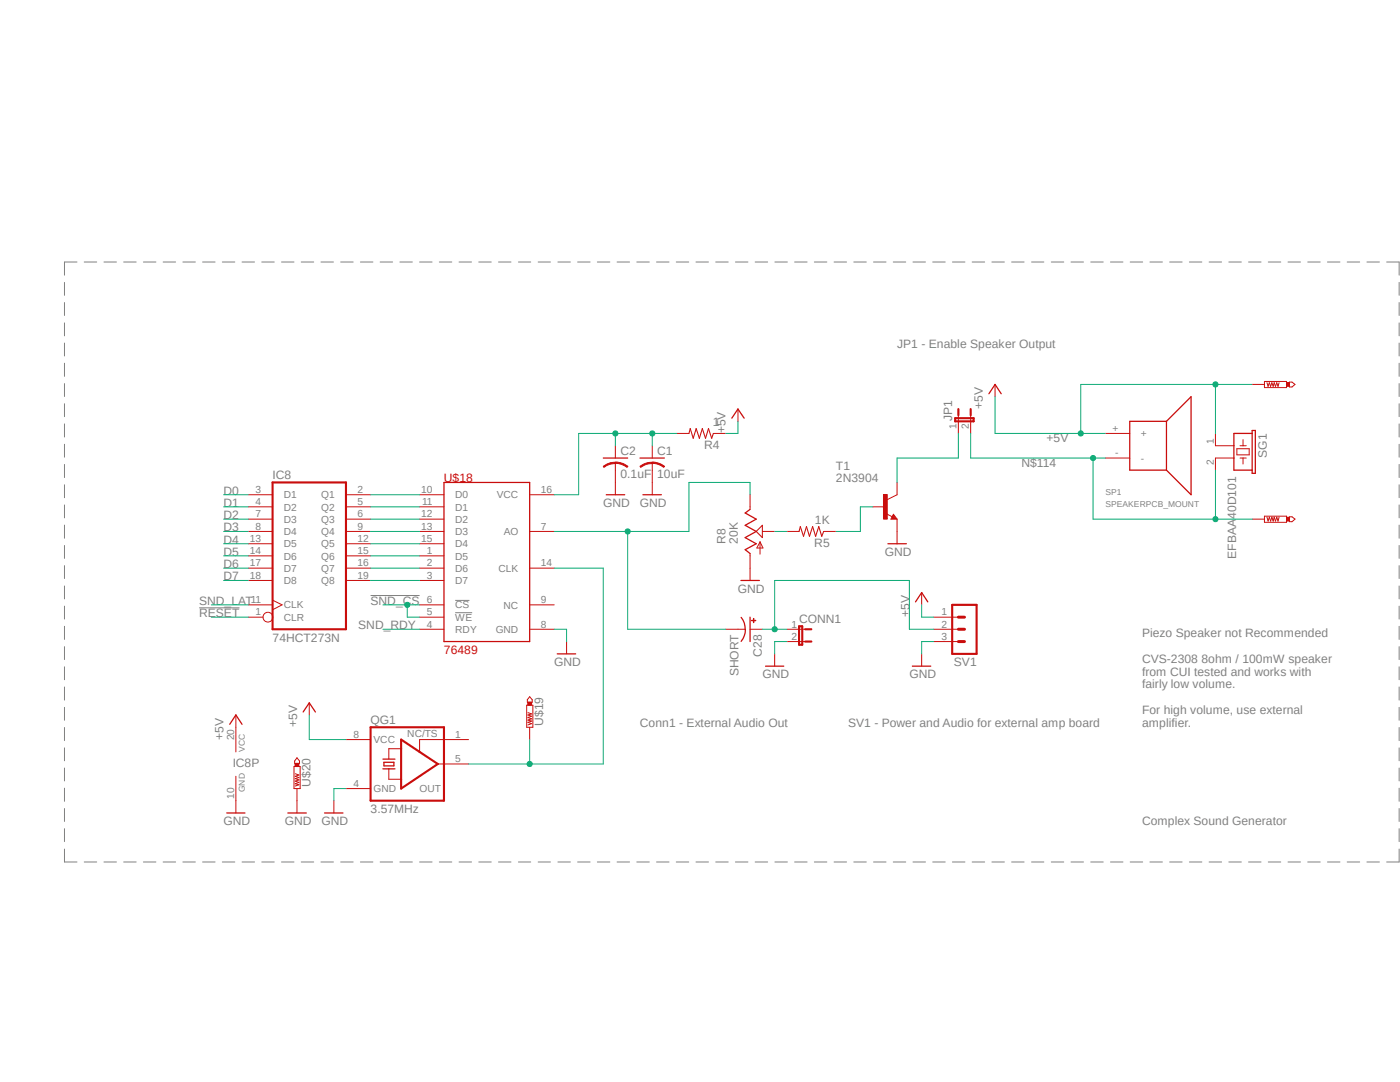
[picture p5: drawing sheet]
<svg xmlns="http://www.w3.org/2000/svg" width="279mm" height="216mm" viewBox="0 0 279 216" stroke-linecap="round" stroke-linejoin="round" font-family="sans-serif">
<path d="M12.7 52.2l266.7 119.9M279.4 52.2l-266.7 119.9" fill="none" stroke="#fff" stroke-width=".2"/>
<g fill="none" stroke="#808080" stroke-width=".2">
<path d="M12.9 56.3v2.6M15.4 52.3h-2.5v2.6M16.8 52.3h2.5M20.7 52.3h2.5M24.7 52.3h2.5M28.6 52.3h2.5M32.6 52.3h2.5M36.5 52.3h2.5M40.4 52.3h2.5M44.4 52.3h2.5M48.3 52.3h2.5M52.2 52.3h2.5"/>
<path d="M56.2 52.3h2.5M60.1 52.3h2.5M64.1 52.3h2.4M68 52.3h2.5M71.9 52.3h2.5M75.9 52.3h2.5M79.8 52.3h2.5M83.7 52.3h2.5M87.7 52.3h2.5M91.6 52.3h2.5M95.5 52.3h2.5M99.5 52.3h2.5"/>
<path d="M103.5 52.3h2.4M107.4 52.3h2.5M111.3 52.3h2.5M115.3 52.3h2.5M119.2 52.3h2.5M123.1 52.3h2.5M127.1 52.3h2.5M131 52.3h2.5M135 52.3h2.5M138.9 52.3h2.5M142.8 52.3h2.5M146.8 52.3h2.5"/>
<path d="M150.7 52.3h2.5M154.6 52.3h2.5M158.6 52.3h2.5M162.5 52.3h2.5M166.5 52.3h2.5M170.4 52.3h2.5M174.3 52.3h2.5M178.3 52.3h2.5M182.2 52.3h2.5M186.1 52.3h2.5M190.1 52.3h2.5M194 52.3h2.5"/>
<path d="M198 52.3h2.4M201.9 52.3h2.5M205.9 52.3h2.4M209.8 52.3h2.5M213.7 52.3h2.5M217.7 52.3h2.5M221.6 52.3h2.5M225.6 52.3h2.4M229.5 52.3h2.5M233.4 52.3h2.5M237.4 52.3h2.5M241.3 52.3h2.5"/>
<path d="M245.2 52.3h2.5M249.2 52.3h2.5M253.1 52.3h2.5M257 52.3h2.5M261 52.3h2.5M264.9 52.3h2.5M268.9 52.3h2.5M272.8 52.3h2.5M276.7 52.3h2.5v2.6M279.2 56.3v2.6M12.9 60.4v2.5M12.9 64.4v2.6"/>
<path d="M12.9 68.5v2.5M12.9 72.5v2.6M12.9 76.5v2.6M279.2 60.4v2.5M279.2 64.4v2.6M279.2 68.5v2.5M279.2 72.5v2.6M279.2 76.5v2.6M12.9 80.6v2.5M12.9 84.6v2.6M12.9 88.6v2.6M12.9 92.7v2.6"/>
<path d="M12.9 96.7v2.6M279.2 80.6v2.5M279.2 84.6v2.6M279.2 88.6v2.6M279.2 92.7v2.6M279.2 96.7v2.6M12.9 100.8v2.5M12.9 104.8v2.6M12.9 108.8v2.6M12.9 112.9v2.5M12.9 116.9v2.6M74 118.8h9.7"/>
<path d="M90.8 119.8h2.9M279.2 100.8v2.5M279.2 104.8v2.6M279.2 108.8v2.6M279.2 112.9v2.5M279.2 116.9v2.6M12.9 120.9v2.6M12.9 125v2.6M12.9 129v2.6M12.9 133.1v2.5M12.9 137.1v2.6M39.8 121.3h8"/>
<path d="M90.8 122.3h3.4M279.2 120.9v2.6M279.2 125v2.6M279.2 129v2.6M279.2 133.1v2.5M279.2 137.1v2.6M12.9 141.1v2.6M12.9 145.2v2.6M12.9 149.2v2.6M12.9 153.2v2.6M12.9 157.3v2.6M279.2 141.1v2.6"/>
<path d="M279.2 145.2v2.6M279.2 149.2v2.6M279.2 153.2v2.6M279.2 157.3v2.6M12.9 161.3v2.6M12.9 165.4v2.5M12.9 169.4v2.6h2.5M16.8 172h2.5M20.7 172h2.5M24.7 172h2.5M28.6 172h2.5M32.6 172h2.5"/>
<path d="M36.5 172h2.5M40.4 172h2.5M44.4 172h2.5M48.3 172h2.5M52.2 172h2.5M56.2 172h2.5M60.1 172h2.5M64.1 172h2.4M68 172h2.5M71.9 172h2.5M75.9 172h2.5M79.8 172h2.5"/>
<path d="M83.7 172h2.5M87.7 172h2.5M91.6 172h2.5M95.5 172h2.5M99.5 172h2.5M103.5 172h2.4M107.4 172h2.5M111.3 172h2.5M115.3 172h2.5M119.2 172h2.5M123.1 172h2.5M127.1 172h2.5"/>
<path d="M131 172h2.5M135 172h2.5M138.9 172h2.5M142.8 172h2.5M146.8 172h2.5M150.7 172h2.5M154.6 172h2.5M158.6 172h2.5M162.5 172h2.5M166.5 172h2.5M170.4 172h2.5M174.3 172h2.5"/>
<path d="M178.3 172h2.5M182.2 172h2.5M186.1 172h2.5M190.1 172h2.5M194 172h2.5M198 172h2.4M201.9 172h2.5M205.9 172h2.4M209.8 172h2.5M213.7 172h2.5M217.7 172h2.5M221.6 172h2.5"/>
<path d="M225.6 172h2.4M229.5 172h2.5M233.4 172h2.5M237.4 172h2.5M241.3 172h2.5M245.2 172h2.5M249.2 172h2.5M253.1 172h2.5M257 172h2.5M261 172h2.5M264.9 172h2.5M268.9 172h2.5"/>
<path d="M272.8 172h2.5M279.2 169.4v2.6h-2.5M279.2 161.3v2.6M279.2 165.4v2.5"/>
</g>
<g fill="none" stroke="#c90d0c" stroke-width=".2">
<path d="M83.7 98.7h4.9M105.7 98.7h4.9M122.8 92.4v1.4M135 86.5h2.5M142.4 86.5h2.4M147.3 81.6v2.5M83.7 101.1h4.9M83.7 103.6h4.9M83.7 106h4.9M83.7 108.5h4.9M83.7 110.9h4.9M83.7 113.4h4.9"/>
<path d="M83.7 115.8h4.9M105.7 106h4.9M105.7 113.4h4.9M83.7 120.7h4.9M83.7 123.1h4.9M83.7 125.6h4.9M105.7 120.7h4.9M105.7 125.6h4.9M113.1 128v2.5"/>
</g>
<path d="M88.6 96.3h17.1v31.7h-17.1zM120.4 91.4h4.9M146 83.4l1.3-1.8 1.2 1.8M111.2 130.5h3.7" fill="none" stroke="#c90d0c" stroke-width=".25"/>
<path d="M137.5 86.5l.3-1 .5 2 .6-2 .7 2 .6-2 .6 2 .6-2 .6 2 .4-1" fill="none" stroke="#c90d0c" stroke-width=".21"/>
<path d="M122.8 92.2a4.1 4.1 0 0 1 2.5 .8l-.2 .3a3.9 3.9 0 0 0-2.3-.8z" fill-rule="evenodd" fill="#c90d0c"/>
<path d="M122.8 92.2a4.1 4.1 0 0 1 2.5 .8l-.2 .3a3.9 3.9 0 0 0-2.3-.8z" fill="none" stroke="#c90d0c" stroke-width=".2"/>
<path d="M120.4 93a3.7 3.7 0 0 1 2.4-.8v.3a3.5 3.5 0 0 0-2.3 .8z" fill-rule="evenodd" fill="#c90d0c"/>
<g fill="none" stroke="#c90d0c" stroke-width=".2">
<path d="M120.4 93a3.7 3.7 0 0 1 2.4-.8v.3a3.5 3.5 0 0 0-2.3 .8zM122.8 88.9v2.5M122.8 93.8v4.9M105.7 139l.5 .6v.5h-1v-.5zM61.7 140.3v2.4M66.6 159.8v2.4M69 147.6h5M69 157.4h5M77.6 153.4v2.1h2.5M80.1 149.4h-2.5v2.1M87.4 152.4h6.1M93.5 147.6h-9.8v2.4"/>
<path d="M105.1 140.7h1.2v4.4h-1.2zM105.4 142.2l.7 .3-.7 .2 .7 .2-.7 .3 .7 .2-.7 .3 .7 .2-.7 .2 .7 .3-.7 .3"/>
</g>
<path d="M121 98.7h3.7M60.5 142.1l1.2-1.8 1.2 1.8M76.4 153.4h2.4M76.4 151.5h2.4M76.6 152.1h2v.7h-2zM64.8 162.2h3.7" fill="none" stroke="#c90d0c" stroke-width=".25"/>
<path d="M74 145.1h14.6v14.7h-14.6zM80.1 147.6l7.3 4.8-7.3 5z" fill="none" stroke="#c90d0c" stroke-width=".42"/>
<path d="M105.3 140.1h.8v.6h-.8z" fill-rule="evenodd" fill="#c90d0c"/>
<path d="M58.7 153h1.2v4.4h-1.2zM58.9 154.4l.7 .2-.7 .3 .7 .3-.7 .2 .7 .2-.7 .3 .7 .2-.7 .3 .7 .2-.7 .2M59.3 151.2l.5 .6v.5h-1v-.5zM105.3 140.1h.8v.6h-.8zM105.7 145.1v2.5" fill="none" stroke="#c90d0c" stroke-width=".2"/>
<path d="M58.9 152.4h.7v.6h-.7z" fill-rule="evenodd" fill="#c90d0c"/>
<g fill="none" stroke="#c90d0c" stroke-width=".2">
<path d="M220.6 86.5h4.9M220.6 91.4h4.9M242.6 86.5v2.4h3.7M246.3 91.4h-3.7v2.4M246.8 89.5h2.5v1.3h-2.5zM247.5 91.4h1.2M247.5 88.9h1.2M248.1 87.7v1.2M248.1 91.4v1.2M252.3 103h4.5v1.2h-4.5zM252.9 103.2l.2 .8 .2-.8 .3 .8 .2-.8 .3 .8 .2-.8 .3 .8 .2-.8 .3 .8 .2-.8M257.3 103.1h.6l.5 .5-.5 .5h-.6z"/>
<path d="M58.9 152.4h.7v.6h-.7zM59.3 157.4v4.8"/>
</g>
<path d="M232.8 84.1h-7.3v9.7h7.3M232.8 84.1v9.7M232.8 84.1l4.9-4.9v19.5l-4.9-4.9M249.9 86.5h-3.6v7.3h3.6M249.9 85.9h.6v8.5h-.6zM57.4 162.2h3.7" fill="none" stroke="#c90d0c" stroke-width=".25"/>
<path d="M256.8 103.2h.5v.8h-.5z" fill-rule="evenodd" fill="#c90d0c"/>
<path d="M252.3 76.1h4.5v1.2h-4.5zM252.9 76.4l.2 .7 .2-.7 .3 .7 .2-.7 .3 .7 .2-.7 .3 .7 .2-.7 .3 .7 .2-.7M257.3 76.2h.6l.5 .5-.5 .5h-.6zM249.9 103.6h2.4M256.8 103.2h.5v.8h-.5z" fill="none" stroke="#c90d0c" stroke-width=".2"/>
<path d="M256.8 76.3h.5v.8h-.5z" fill-rule="evenodd" fill="#c90d0c"/>
<path d="M249.9 76.7h2.4M256.8 76.3h.5v.8h-.5zM130.2 92.4v1.4" fill="none" stroke="#c90d0c" stroke-width=".2"/>
<path d="M127.7 91.4h4.9" fill="none" stroke="#c90d0c" stroke-width=".25"/>
<path d="M130.2 92.2a4.1 4.1 0 0 1 2.4 .8l-.1 .3a3.6 3.6 0 0 0-2.3-.8z" fill-rule="evenodd" fill="#c90d0c"/>
<path d="M130.2 92.2a4.1 4.1 0 0 1 2.4 .8l-.1 .3a3.6 3.6 0 0 0-2.3-.8z" fill="none" stroke="#c90d0c" stroke-width=".2"/>
<path d="M127.7 93a3.7 3.7 0 0 1 2.5-.8v.3a3.5 3.5 0 0 0-2.4 .8z" fill-rule="evenodd" fill="#c90d0c"/>
<path d="M127.7 93a3.7 3.7 0 0 1 2.5-.8v.3a3.5 3.5 0 0 0-2.4 .8zM130.2 88.9v2.5M130.2 93.8v4.9M149.7 98.7v2.9M149.7 110.4v5.4M151.7 108.1v2.5M151.7 108.1l.6 1.2h-1.3zM152.1 106h2.5M147.3 125.6h1.4M154.6 130.5v2.4M157.1 125.6h3.6M157.1 128h3.6" fill="none" stroke="#c90d0c" stroke-width=".2"/>
<path d="M128.3 98.7h3.7M147.9 115.8h3.7M149.7 101.6l-1 .8 2.2 1.2-2.2 1.2 2.2 1.2-2.2 1.3 2.2 1.2-2.2 1.2 1 .7M147.9 123.2a3.5 3.5 0 0 1 .8 2.4M148.8 125.6a3.8 3.8 0 0 1-.9 2.4M149.7 123.1v4.9M152.8 132.9h3.6" fill="none" stroke="#c90d0c" stroke-width=".25"/>
<path d="M159.5 125h.6v3.7h-.6zM160.7 125.6h1.2M160.7 128h1.2" fill="none" stroke="#c90d0c" stroke-width=".42"/>
<path d="M150.9 106l1.2-1.2v2.5z" fill="none" stroke="#c90d0c" stroke-width=".21"/>
<path d="M150.4 123.4l.1 .8z" fill-rule="evenodd" fill="#c90d0c"/>
<path d="M150.4 123.4l.1 .8z" fill="none" stroke="#c90d0c" stroke-width=".2"/>
<path d="M150 123.8l.8 .1z" fill-rule="evenodd" fill="#c90d0c"/>
<g fill="none" stroke="#c90d0c" stroke-width=".2">
<path d="M49.5 98.7h4.9M69 98.7h5M179 98.7l-1.9 1M49.5 101.1h4.9M49.5 103.6h4.9M49.5 106h4.9M49.5 108.5h4.9M49.5 110.9h4.9M49.5 113.4h4.9M49.5 115.8h4.9M54.4 119.8l1.9 .9-1.9 1M69 101.1h5"/>
<path d="M69 103.6h5M69 106h5M69 108.5h5M69 110.9h5M69 113.4h5M69 115.8h5M176.9 102.5l1.2 .6M178.3 102.6l.7 1h-1.2zM49.5 123.1h3M49.5 120.7h4.9M144.8 125.6h2.5M149.7 125.6h2.4"/>
<path d="M150 123.8l.8 .1zM47.1 142.7v7.3M47.1 154.9v7.3"/>
<circle cx="53.5" cy="123.1" r=".98"/>
</g>
<path d="M54.4 96.3h14.6v29.3h-14.6z" fill="none" stroke="#c90d0c" stroke-width=".42"/>
<path d="M178.3 103.1l.1 .2h-.3l.2-.4 .5 .6h-.7M45.8 144.5l1.3-1.8 1.2 1.8M45.3 162.2h3.6" fill="none" stroke="#c90d0c" stroke-width=".25"/>
<path d="M176.3 98.7h.8v4.9h-.8z" fill-rule="evenodd" fill="#c90d0c"/>
<g fill="none" stroke="#c90d0c" stroke-width=".2">
<path d="M198.6 76.7v2.5M176.3 98.7h.8v4.9h-.8zM179 96.3v2.4M191.3 82.8v3.7M193.7 82.8v3.7M157.1 106h2.4M164.4 106h2.4M174.2 101.1h2.4M179 103.6v4.9M183.9 118.2v2.5M183.9 130.5v2.4M186.4 123.1h4.9"/>
<path d="M186.4 125.6h4.9M186.4 128h4.9"/>
</g>
<path d="M159.5 106l.2-.9 .7 1.9 .6-1.9 .5 1.9 .7-1.9 .6 1.9 .6-1.9 .6 1.9 .4-1" fill="none" stroke="#c90d0c" stroke-width=".21"/>
<path d="M197.4 78.6l1.2-1.9 1.2 1.9M177.2 108.5h3.7M182.1 132.9h3.7M182.7 120.1l1.2-1.9 1.3 1.9" fill="none" stroke="#c90d0c" stroke-width=".25"/>
<path d="M190.6 83.4h3.7v.7h-3.7zM191.3 81.6v1.2M193.7 81.6v1.2M190 120.7h4.9v9.8h-4.9z" fill="none" stroke="#c90d0c" stroke-width=".42"/>
<path d="M191.3 128h1.2M191.3 125.6h1.2M191.3 123.1h1.2" fill="none" stroke="#c90d0c" stroke-width=".59"/>
<path d="M44.6 98.7h4.9M44.6 101.1h4.9M44.6 103.6h4.9M44.6 106h4.9M44.6 108.5h4.9M44.6 110.9h4.9M44.6 113.4h4.9M44.6 115.8h4.9M76.4 120.7h7.3M81.3 120.7v2.4h2.4" fill="none" stroke="#0dab76" stroke-width=".2"/>
<circle cx="81.3" cy="120.7" r=".51" fill="#0dab76"/>
<g fill="none" stroke="#0dab76" stroke-width=".2">
<path d="M215.7 76.7v9.8h4.9M147.3 84.1v2.4h-2.5M183.9 120.7v2.4h2.5M61.7 142.7v4.9h7.3"/>
<circle cx="81.3" cy="120.7" r=".51"/>
</g>
<circle cx="215.7" cy="86.5" r=".51" fill="#0dab76"/>
<g fill="none" stroke="#0dab76" stroke-width=".2">
<path d="M215.7 76.7h34.2M242.6 76.7v9.8"/>
<circle cx="215.7" cy="86.5" r=".51"/>
</g>
<circle cx="242.6" cy="76.7" r=".51" fill="#0dab76"/>
<g fill="none" stroke="#0dab76" stroke-width=".2">
<path d="M198.6 79.2v7.3h17.1M122.8 86.5v2.4M135 86.5h-19.5v12.2h-4.9"/>
<circle cx="242.6" cy="76.7" r=".51"/>
</g>
<circle cx="122.8" cy="86.5" r=".51" fill="#0dab76"/>
<g fill="none" stroke="#0dab76" stroke-width=".2">
<path d="M130.2 86.5v2.4"/>
<circle cx="122.8" cy="86.5" r=".51"/>
</g>
<circle cx="130.2" cy="86.5" r=".51" fill="#0dab76"/>
<g fill="none" stroke="#0dab76" stroke-width=".2">
<path d="M110.6 125.6h2.5v2.4M157.1 128h-2.5v2.5M186.4 128h-2.5v2.5M69 157.4h-2.4v2.4M93.5 152.4h26.9M105.7 147.6v4.8"/>
<circle cx="130.2" cy="86.5" r=".51"/>
</g>
<circle cx="105.7" cy="152.4" r=".51" fill="#0dab76"/>
<g fill="none" stroke="#0dab76" stroke-width=".2">
<path d="M74 98.7h9.7M149.7 98.7v-2.4h-12.2v9.7h-26.9M74 113.4h9.7M74 101.1h9.7M74 103.6h9.7M74 106h9.7M74 108.5h9.7M74 110.9h9.7M74 115.8h9.7M110.6 113.4h9.8v39M125.3 106v19.6h19.5M42.2 123.1h7.3"/>
<path d="M42.2 120.7h7.3M76.4 125.6h7.3"/>
<circle cx="105.7" cy="152.4" r=".51"/>
</g>
<circle cx="125.3" cy="106" r=".51" fill="#0dab76"/>
<g fill="none" stroke="#0dab76" stroke-width=".2">
<path d="M220.6 91.4h-2.5v12.2h31.8M242.6 93.8v9.8M174.2 101.1h-2.5v4.9h-4.9"/>
<circle cx="125.3" cy="106" r=".51"/>
</g>
<circle cx="242.6" cy="103.6" r=".51" fill="#0dab76"/>
<g fill="none" stroke="#0dab76" stroke-width=".2">
<path d="M193.7 91.4h24.4"/>
<circle cx="242.6" cy="103.6" r=".51"/>
</g>
<circle cx="218.1" cy="91.4" r=".51" fill="#0dab76"/>
<g fill="none" stroke="#0dab76" stroke-width=".2">
<path d="M191.3 86.5v4.9h-12.3v4.9M193.7 86.5v4.9M152.1 125.6h5M154.6 125.6v-9.8h26.9v9.8h4.9"/>
<circle cx="218.1" cy="91.4" r=".51"/>
</g>
<circle cx="154.6" cy="125.6" r=".51" fill="#0dab76"/>
<g fill="none" stroke="#0dab76" stroke-width=".2">
<path d="M154.6 106h2.5"/>
<circle cx="154.6" cy="125.6" r=".51"/>
</g>
<g font-size="2.4" fill="#808080">
<text x="179" y="69.4">JP1 - Enable Speaker Output</text>
<text x="196.1" y="81.6" transform="rotate(-90 196.1 81.6)">+5V</text>
<text x="140.5" y="89.6">R4</text>
<text x="142.2" y="85">1</text>
<text x="144.8" y="86.5" transform="rotate(-90 144.8 86.5)">+5V</text>
<text x="190" y="84.1" transform="rotate(-90 190 84.1)">JP1</text>
<text x="208.9" y="88.2">+5V</text>
<text x="54.4" y="95.7">IC8</text>
<text x="123.8" y="95.4">0.1uF</text>
<text x="123.8" y="90.8">C2</text>
<text x="131.1" y="95.4">10uF</text>
<text x="131.1" y="90.8">C1</text>
<text x="166.8" y="93.8">T1</text>
<text x="203.8" y="93.1">N$114</text>
<text x="252.8" y="91.3" transform="rotate(-90 252.8 91.3)">SG1</text>
<text x="44.6" y="98.7">D0</text>
<text x="44.6" y="101.1">D1</text>
<text x="120.4" y="101.1">GND</text>
<text x="127.7" y="101.1">GND</text>
<text x="166.8" y="96.3">2N3904</text>
<text x="44.6" y="103.6">D2</text>
<text x="44.6" y="106">D3</text>
<text x="162.6" y="104.6">1K</text>
<text x="44.6" y="108.5">D4</text>
<text x="44.6" y="110.9">D5</text>
<text x="44.6" y="113.4">D6</text>
<text x="144.8" y="108.5" transform="rotate(-90 144.8 108.5)">R8</text>
<text x="147.3" y="108.5" transform="rotate(-90 147.3 108.5)">20K</text>
<text x="162.5" y="109.2">R5</text>
<text x="176.6" y="110.9">GND</text>
<text x="246.7" y="111.5" transform="rotate(-90 246.7 111.5)">EFBAA40D101</text>
<text x="44.6" y="115.8">D7</text>
<text x="147.3" y="118.2">GND</text>
<text x="39.8" y="120.7">SND_LAT</text>
<text x="39.8" y="123.1">RESET</text>
<text x="71.5" y="125.6">SND_RDY</text>
<text x="74" y="120.7">SND_CS</text>
<text x="159.5" y="124.4">CONN1</text>
<text x="181.5" y="123.1" transform="rotate(-90 181.5 123.1)">+5V</text>
<text x="54.4" y="128">74HCT273N</text>
<text x="152" y="131" transform="rotate(-90 152 131)">C28</text>
<text x="227.9" y="127">Piezo Speaker not Recommended</text>
<text x="110.6" y="132.9">GND</text>
<text x="147.4" y="135" transform="rotate(-90 147.4 135)">SHORT</text>
<text x="152.1" y="135.3">GND</text>
<text x="181.5" y="135.3">GND</text>
<text x="190.4" y="132.9">SV1</text>
<text x="227.9" y="132.2">CVS-2308 8ohm / 100mW speaker</text>
<text x="227.9" y="134.8">from CUI tested and works with</text>
<text x="227.9" y="137.4">fairly low volume.</text>
<text x="227.9" y="142.5">For high volume, use external</text>
<text x="44.6" y="147.6" transform="rotate(-90 44.6 147.6)">+5V</text>
<text x="59.3" y="145.1" transform="rotate(-90 59.3 145.1)">+5V</text>
<text x="74" y="144.5">QG1</text>
<text x="108.4" y="144.8" transform="rotate(-90 108.4 144.8)">U$19</text>
<text x="127.7" y="145.1">Conn1 - External Audio Out</text>
<text x="169.2" y="145.1">SV1 - Power and Audio for external amp board</text>
<text x="227.9" y="145.1">amplifier.</text>
<text x="46.4" y="153.1">IC8P</text>
<text x="62" y="157" transform="rotate(-90 62 157)">U$20</text>
<text x="44.6" y="164.7">GND</text>
<text x="56.9" y="164.7">GND</text>
<text x="64.2" y="164.7">GND</text>
<text x="74" y="162.2">3.57MHz</text>
<text x="227.9" y="164.7">Complex Sound Generator</text>
</g>
<g font-size="2.4" fill="#c90d0c">
<text x="88.6" y="96.3">U$18</text>
<text x="88.6" y="130.5">76489</text>
</g>
<g font-size="2" fill="#808080">
<text x="190.9" y="85.6" transform="rotate(-90 190.9 85.6)">1</text>
<text x="193.4" y="85.6" transform="rotate(-90 193.4 85.6)">2</text>
<text x="222" y="86.1">+</text>
<text x="227.7" y="87.2">+</text>
<text x="242.2" y="88.6" transform="rotate(-90 242.2 88.6)">1</text>
<text x="222.5" y="91.1">-</text>
<text x="227.7" y="92.1">-</text>
<text x="242.2" y="92.9" transform="rotate(-90 242.2 92.9)">2</text>
<text x="51" y="98.4">3</text>
<text x="51" y="100.8">4</text>
<text x="56.6" y="99.4">D1</text>
<text x="56.6" y="101.9">D2</text>
<text x="64.1" y="99.4">Q1</text>
<text x="64.1" y="101.9">Q2</text>
<text x="71.3" y="98.4">2</text>
<text x="71.3" y="100.8">5</text>
<text x="84.1" y="98.4">10</text>
<text x="84.2" y="100.8">11</text>
<text x="90.8" y="99.4">D0</text>
<text x="90.8" y="101.9">D1</text>
<text x="99.1" y="99.4">VCC</text>
<text x="107.9" y="98.4">16</text>
<text x="51" y="103.3">7</text>
<text x="51" y="105.7">8</text>
<text x="56.6" y="104.3">D3</text>
<text x="56.6" y="106.8">D4</text>
<text x="64.1" y="104.4">Q3</text>
<text x="64.1" y="106.8">Q4</text>
<text x="71.3" y="103.3">6</text>
<text x="71.3" y="105.7">9</text>
<text x="84.1" y="103.3">12</text>
<text x="84.1" y="105.7">13</text>
<text x="90.8" y="104.3">D2</text>
<text x="90.8" y="106.8">D3</text>
<text x="100.5" y="106.8">AO</text>
<text x="107.9" y="105.7">7</text>
<text x="49.9" y="108.2">13</text>
<text x="49.9" y="110.6">14</text>
<text x="49.9" y="113">17</text>
<text x="56.6" y="109.2">D5</text>
<text x="56.6" y="111.7">D6</text>
<text x="64.1" y="109.2">Q5</text>
<text x="64.1" y="111.7">Q6</text>
<text x="71.3" y="108.2">12</text>
<text x="71.3" y="110.6">15</text>
<text x="71.3" y="113">16</text>
<text x="84.1" y="108.2">15</text>
<text x="85.2" y="110.6">1</text>
<text x="85.2" y="113">2</text>
<text x="90.8" y="109.2">D4</text>
<text x="90.8" y="111.7">D5</text>
<text x="107.9" y="113">14</text>
<text x="49.9" y="115.5">18</text>
<text x="56.6" y="114.1">D7</text>
<text x="56.6" y="116.5">D8</text>
<text x="64.1" y="114.1">Q7</text>
<text x="64.1" y="116.5">Q8</text>
<text x="71.3" y="115.5">19</text>
<text x="85.2" y="115.5">3</text>
<text x="90.8" y="114.1">D6</text>
<text x="90.8" y="116.5">D7</text>
<text x="99.5" y="114.1">CLK</text>
<text x="50" y="120.4">11</text>
<text x="51" y="122.8">1</text>
<text x="56.6" y="123.9">CLR</text>
<text x="56.6" y="121.4">CLK</text>
<text x="85.2" y="120.4">6</text>
<text x="85.2" y="122.8">5</text>
<text x="85.2" y="125.2">4</text>
<text x="90.8" y="121.4">CS</text>
<text x="90.8" y="123.9">WE</text>
<text x="100.5" y="121.5">NC</text>
<text x="107.9" y="125.2">8</text>
<text x="107.9" y="120.4">9</text>
<text x="158" y="125.2">1</text>
<text x="187.9" y="122.8">1</text>
<text x="187.9" y="125.2">2</text>
<text x="90.8" y="126.3">RDY</text>
<text x="98.9" y="126.3">GND</text>
<text x="158" y="127.7">2</text>
<text x="187.9" y="127.7">3</text>
<text x="46.7" y="147.7" transform="rotate(-90 46.7 147.7)">20</text>
<text x="70.6" y="147.2">8</text>
<text x="74.5" y="148.3">VCC</text>
<text x="81.3" y="147.1">NC/TS</text>
<text x="90.8" y="147.2">1</text>
<text x="90.8" y="152.1">5</text>
<text x="46.7" y="159.4" transform="rotate(-90 46.7 159.4)">10</text>
<text x="70.6" y="157">4</text>
<text x="74.5" y="158.1">GND</text>
<text x="83.7" y="158.1">OUT</text>
</g>
<g font-size="1.7" fill="#808080">
<text x="220.6" y="101.1">SPEAKERPCB_MOUNT</text>
<text x="220.6" y="98.7">SP1</text>
<text x="48.9" y="150" transform="rotate(-90 48.9 150)">VCC</text>
<text x="48.9" y="158.1" transform="rotate(-90 48.9 158.1)">GND</text>
</g>
</svg>
